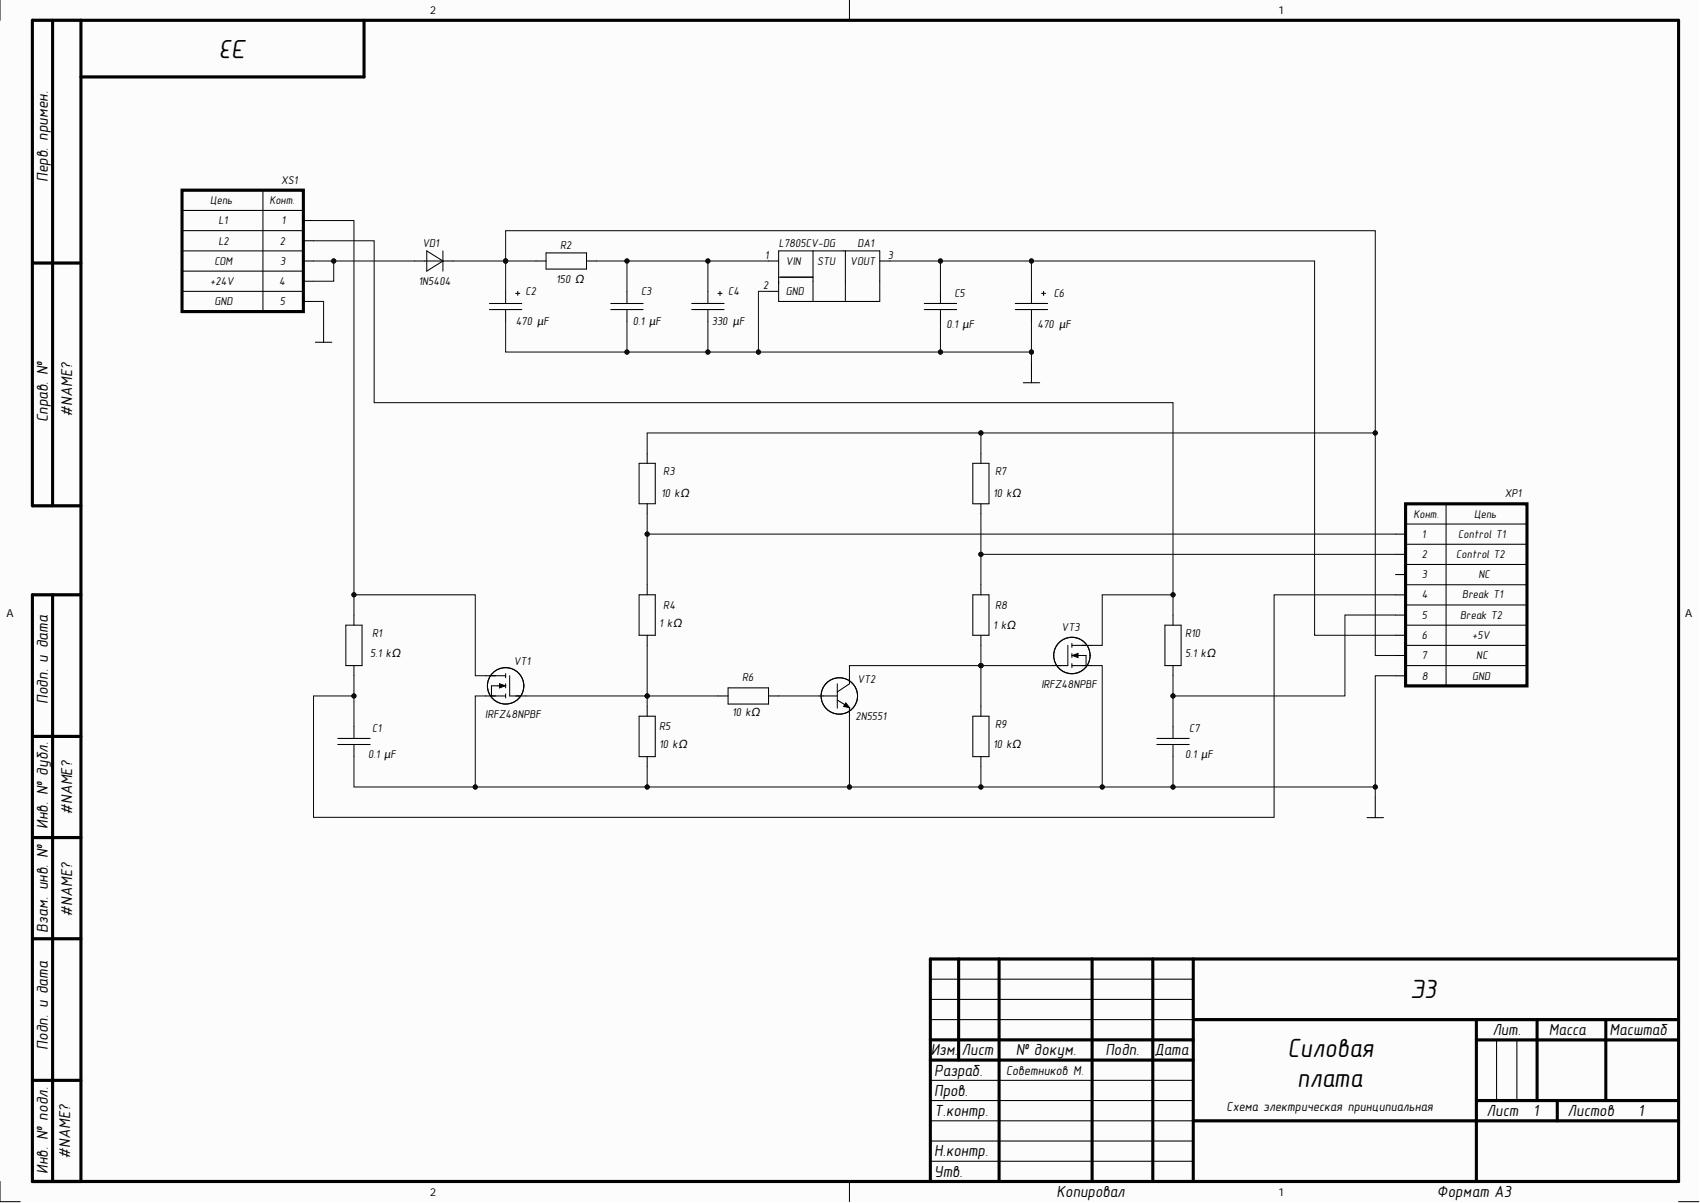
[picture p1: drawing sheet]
<svg xmlns="http://www.w3.org/2000/svg" width="420mm" height="297mm" viewBox="0 0 420 297" stroke-linecap="round" stroke-linejoin="round" font-family="sans-serif">
<g fill="#fcfcfc">
<path d="M0 0h419.5v296.7h-419.5z" fill-rule="evenodd"/>
<path d="M5 5h409.5v286.7h-409.5z" fill-rule="evenodd"/>
</g>
<path d="M0 0v5M209.8 0v5M0 291.7v5h5M209.8 291.7v5M414.5 296.7h5" fill="none" stroke="#000" stroke-width=".25"/>
<g fill="none" stroke="#000" stroke-width=".77">
<path d="M13 5v119.9M20 5v286.7M89.9 5v14h-69.9M45 47h29.9v29.9h-29.9zM8 64.9h12M20 124.9h-12v-119.9h406.5v286.7h-406.5v-144.8h12M347.1 124.4h30v45h-30zM13 146.9v144.8M8 181.8h12M8 206.8h12M8 231.8h12M229.7 236.8h184.8"/>
<path d="M229.7 236.8v54.9M236.7 236.8v25M246.7 236.8v54.9M269.7 236.8v54.9M284.7 236.8v54.9M294.7 236.8v54.9M229.7 256.8h65M294.7 251.8h119.8M364.6 256.8h49.9M364.6 251.8v39.9M379.6 251.8v19.9M396.5 251.8v19.9"/>
<path d="M8 266.8h12M229.7 261.8h65M294.7 276.8h119.8M364.6 271.7h49.9M384.6 271.7v5.1"/>
</g>
<g fill="none" stroke="#000" stroke-width=".26">
<path d="M45 57h29.9M45 52h29.9M64.9 47v29.9M74.9 54.5h2.5M74.9 59.5h2.5M45 62h29.9M45 66.9h29.9M45 71.9h29.9M74.9 64.4h2.5M74.9 69.4h2.5M74.9 74.4h2.5M79.9 79.4v5.1"/>
<path d="M102.4 64.4h9.5M105.4 62l4 2.4-4 2.5zM109.4 62v4.9M120.9 76.4h8M120.9 74.9h8M124.9 71.9v3M124.9 76.4v3M127.4 72.4h1M127.9 71.9v1M132.4 64.4h2.4M134.8 62.4h10v4h-10zM144.8 64.4h2.5"/>
<path d="M150.8 76.4h8M150.8 74.9h8M154.8 71.9v3M154.8 76.4v3M170.8 76.4h8M170.8 74.9h8M174.8 71.9v3M174.8 76.4v3M177.3 72.4h1M177.8 71.9v1M189.8 64.4h2.5M189.8 71.9h2.5"/>
<path d="M192.3 62h24.9v12.4h-24.9zM192.3 68.4h8.5M200.8 62v12.4M208.8 62v12.4M217.2 64.4h2.6M228.2 76.4h8M228.2 74.9h8M232.2 71.9v3M232.2 76.4v3M250.7 76.4h8M250.7 74.9h8M254.7 71.9v3"/>
<path d="M254.7 76.4v3M257.2 72.4h1M257.7 71.9v1M77.9 84.5h4M252.7 94.5h4M254.7 89.4v5.1M157.8 114.4h4v10h-4zM159.8 111.9v2.5M240.2 114.4h4v10h-4zM242.2 111.9v2.5M159.8 124.4v2.5M242.2 124.4v2.5"/>
<path d="M344.6 131.9h2.5M344.6 136.9h2.5M347.1 134.4h30M347.1 139.4h30M347.1 129.4h30M357.1 124.4v45M85.4 154.4h4v9.9h-4zM87.4 151.9v2.5M157.8 146.9h4v10h-4zM159.8 144.4v2.5M159.8 156.9v2.5M240.2 146.9h4v10h-4z"/>
<path d="M242.2 144.4v2.5M242.2 156.9v2.5M263.7 159.4v4.9h-4M264.7 159.4h5M264.7 158.9v1M287.7 154.4h4v9.9h-4zM289.7 151.9v2.5M344.6 141.9h2.5M344.6 146.9h2.5M344.6 151.9h2.5M344.6 156.9h2.5M347.1 144.4h30"/>
<path d="M347.1 149.4h30M347.1 154.4h30M347.1 159.4h30M87.4 164.3v2.5M87.4 179.3v3M119.9 166.8h5M119.9 171.8h5M123.3 168.8l1.4 .5-1.4 .5zM124.4 169.3h-3v2.5M124.9 166.3v1M124.9 168.8v1M124.9 171.3v1"/>
<path d="M125.9 166.8v5h4M157.8 176.8h4v10h-4zM159.8 174.3v2.5M177.3 171.8h2.5M179.8 169.8h10v4h-10zM189.8 171.8h2.5M202.3 171.8h4.5M206.8 168.9v5.9M206.8 172.8l2.7 1.7M208.9 173.6l.9 1.1-1.5-.3zM209.8 166.9v2l-3 1.9M209.8 174.8v2"/>
<path d="M240.2 176.8h4v10h-4zM242.2 174.3v2.5M264.7 164.3h5M264.7 161.4v.9M264.7 163.8v1.1M264.8 161.9l1.4-.6v1.1zM265.2 161.9h3v2.4M289.7 164.3v2.6M289.7 179.3v3M344.6 161.9h2.5M344.6 166.9h2.5M347.1 164.3h30"/>
<path d="M83.4 183.8h8M83.4 182.3h8M87.4 183.8v3M159.8 186.8v2.5M242.2 186.8v2.5M285.7 183.8h8M285.7 182.3h8M289.7 183.8v3M339.6 196.8v5.1M337.6 201.9h4M229.7 251.8h65M229.7 246.8h65"/>
<path d="M229.7 241.8h65M369.6 256.8v14.9M374.6 256.8v14.9M229.7 276.7h65M229.7 271.7h65M229.7 266.8h65M229.7 286.7h65M229.7 281.7h65"/>
<circle cx="124.9" cy="169.3" r="4.5"/>
<circle cx="207.3" cy="171.8" r="4.5"/>
<circle cx="264.7" cy="161.9" r="4.5"/>
</g>
<path d="M123.3 168.8l1.4 .5-1.4 .5zM208.9 173.6l.9 1.1-1.5-.3zM264.8 161.9l1.4-.6v1.1z" fill="#000"/>
<path d="M124.9 64.4v7.5" fill="none" stroke="#0e0e0e" stroke-width=".26"/>
<circle cx="124.9" cy="64.4" r=".51" fill="#0e0e0e"/>
<circle cx="124.9" cy="64.4" r=".51" fill="none" stroke="#0e0e0e" stroke-width=".25"/>
<path d="M147.3 64.4h7.5v7.5" fill="none" stroke="#0e0e0e" stroke-width=".26"/>
<circle cx="154.8" cy="64.4" r=".51" fill="#0e0e0e"/>
<circle cx="154.8" cy="64.4" r=".51" fill="none" stroke="#0e0e0e" stroke-width=".25"/>
<path d="M174.8 64.4v7.5" fill="none" stroke="#0e0e0e" stroke-width=".26"/>
<circle cx="174.8" cy="64.4" r=".51" fill="#0e0e0e"/>
<circle cx="174.8" cy="64.4" r=".51" fill="none" stroke="#0e0e0e" stroke-width=".25"/>
<path d="M219.8 64.4h12.4v7.5" fill="none" stroke="#0e0e0e" stroke-width=".26"/>
<circle cx="232.2" cy="64.4" r=".51" fill="#0e0e0e"/>
<circle cx="232.2" cy="64.4" r=".51" fill="none" stroke="#0e0e0e" stroke-width=".25"/>
<path d="M154.8 79.4v7.5" fill="none" stroke="#0e0e0e" stroke-width=".26"/>
<circle cx="154.8" cy="86.9" r=".51" fill="#0e0e0e"/>
<circle cx="154.8" cy="86.9" r=".51" fill="none" stroke="#0e0e0e" stroke-width=".25"/>
<path d="M174.8 79.4v7.5" fill="none" stroke="#0e0e0e" stroke-width=".26"/>
<circle cx="174.8" cy="86.9" r=".51" fill="#0e0e0e"/>
<circle cx="174.8" cy="86.9" r=".51" fill="none" stroke="#0e0e0e" stroke-width=".25"/>
<path d="M232.2 79.4v7.5" fill="none" stroke="#0e0e0e" stroke-width=".26"/>
<circle cx="232.2" cy="86.9" r=".51" fill="#0e0e0e"/>
<circle cx="232.2" cy="86.9" r=".51" fill="none" stroke="#0e0e0e" stroke-width=".25"/>
<path d="M111.9 64.4h20.5" fill="none" stroke="#0e0e0e" stroke-width=".26"/>
<circle cx="124.9" cy="64.4" r=".51" fill="#0e0e0e"/>
<circle cx="124.9" cy="64.4" r=".51" fill="none" stroke="#0e0e0e" stroke-width=".25"/>
<path d="M154.8 64.4h35" fill="none" stroke="#0e0e0e" stroke-width=".26"/>
<circle cx="154.8" cy="64.4" r=".51" fill="#0e0e0e"/>
<circle cx="154.8" cy="64.4" r=".51" fill="none" stroke="#0e0e0e" stroke-width=".25"/>
<circle cx="174.8" cy="64.4" r=".51" fill="#0e0e0e"/>
<circle cx="174.8" cy="64.4" r=".51" fill="none" stroke="#0e0e0e" stroke-width=".25"/>
<path d="M124.9 79.4v7.5h129.8v-7.5" fill="none" stroke="#0e0e0e" stroke-width=".26"/>
<circle cx="254.7" cy="86.9" r=".51" fill="#0e0e0e"/>
<circle cx="254.7" cy="86.9" r=".51" fill="none" stroke="#0e0e0e" stroke-width=".25"/>
<circle cx="232.2" cy="86.9" r=".51" fill="#0e0e0e"/>
<circle cx="232.2" cy="86.9" r=".51" fill="none" stroke="#0e0e0e" stroke-width=".25"/>
<circle cx="187.3" cy="86.9" r=".51" fill="#0e0e0e"/>
<circle cx="187.3" cy="86.9" r=".51" fill="none" stroke="#0e0e0e" stroke-width=".25"/>
<circle cx="174.8" cy="86.9" r=".51" fill="#0e0e0e"/>
<circle cx="174.8" cy="86.9" r=".51" fill="none" stroke="#0e0e0e" stroke-width=".25"/>
<circle cx="154.8" cy="86.9" r=".51" fill="#0e0e0e"/>
<circle cx="154.8" cy="86.9" r=".51" fill="none" stroke="#0e0e0e" stroke-width=".25"/>
<path d="M87.4 146.9h30v19.9h2.5" fill="none" stroke="#0e0e0e" stroke-width=".26"/>
<circle cx="87.4" cy="146.9" r=".51" fill="#0e0e0e"/>
<circle cx="87.4" cy="146.9" r=".51" fill="none" stroke="#0e0e0e" stroke-width=".25"/>
<path d="M119.9 171.8h-2.5v22.5h-30v-7.5" fill="none" stroke="#0e0e0e" stroke-width=".26"/>
<circle cx="117.4" cy="194.3" r=".51" fill="#0e0e0e"/>
<circle cx="117.4" cy="194.3" r=".51" fill="none" stroke="#0e0e0e" stroke-width=".25"/>
<path d="M129.9 171.8h29.9v2.5" fill="none" stroke="#0e0e0e" stroke-width=".26"/>
<circle cx="159.8" cy="171.8" r=".51" fill="#0e0e0e"/>
<circle cx="159.8" cy="171.8" r=".51" fill="none" stroke="#0e0e0e" stroke-width=".25"/>
<path d="M159.8 159.4v12.4" fill="none" stroke="#0e0e0e" stroke-width=".26"/>
<circle cx="159.8" cy="171.8" r=".51" fill="#0e0e0e"/>
<circle cx="159.8" cy="171.8" r=".51" fill="none" stroke="#0e0e0e" stroke-width=".25"/>
<path d="M159.8 171.8h17.5" fill="none" stroke="#0e0e0e" stroke-width=".26"/>
<circle cx="159.8" cy="171.8" r=".51" fill="#0e0e0e"/>
<circle cx="159.8" cy="171.8" r=".51" fill="none" stroke="#0e0e0e" stroke-width=".25"/>
<path d="M192.3 171.8h10M242.2 189.3v5h-32.4" fill="none" stroke="#0e0e0e" stroke-width=".26"/>
<circle cx="209.8" cy="194.3" r=".51" fill="#0e0e0e"/>
<circle cx="209.8" cy="194.3" r=".51" fill="none" stroke="#0e0e0e" stroke-width=".25"/>
<circle cx="242.2" cy="194.3" r=".51" fill="#0e0e0e"/>
<circle cx="242.2" cy="194.3" r=".51" fill="none" stroke="#0e0e0e" stroke-width=".25"/>
<path d="M242.2 164.3h-32.4v2.6" fill="none" stroke="#0e0e0e" stroke-width=".26"/>
<circle cx="242.2" cy="164.3" r=".51" fill="#0e0e0e"/>
<circle cx="242.2" cy="164.3" r=".51" fill="none" stroke="#0e0e0e" stroke-width=".25"/>
<path d="M242.2 159.4v4.9" fill="none" stroke="#0e0e0e" stroke-width=".26"/>
<circle cx="242.2" cy="164.3" r=".51" fill="#0e0e0e"/>
<circle cx="242.2" cy="164.3" r=".51" fill="none" stroke="#0e0e0e" stroke-width=".25"/>
<path d="M242.2 164.3v10" fill="none" stroke="#0e0e0e" stroke-width=".26"/>
<circle cx="242.2" cy="164.3" r=".51" fill="#0e0e0e"/>
<circle cx="242.2" cy="164.3" r=".51" fill="none" stroke="#0e0e0e" stroke-width=".25"/>
<path d="M242.2 164.3h17.5" fill="none" stroke="#0e0e0e" stroke-width=".26"/>
<circle cx="242.2" cy="164.3" r=".51" fill="#0e0e0e"/>
<circle cx="242.2" cy="164.3" r=".51" fill="none" stroke="#0e0e0e" stroke-width=".25"/>
<path d="M269.7 164.3h2.5v30h-30" fill="none" stroke="#0e0e0e" stroke-width=".26"/>
<circle cx="272.2" cy="194.3" r=".51" fill="#0e0e0e"/>
<circle cx="272.2" cy="194.3" r=".51" fill="none" stroke="#0e0e0e" stroke-width=".25"/>
<circle cx="242.2" cy="194.3" r=".51" fill="#0e0e0e"/>
<circle cx="242.2" cy="194.3" r=".51" fill="none" stroke="#0e0e0e" stroke-width=".25"/>
<path d="M289.7 151.9v-5h-17.5v12.5h-2.5" fill="none" stroke="#0e0e0e" stroke-width=".26"/>
<circle cx="289.7" cy="146.9" r=".51" fill="#0e0e0e"/>
<circle cx="289.7" cy="146.9" r=".51" fill="none" stroke="#0e0e0e" stroke-width=".25"/>
<path d="M289.7 186.8v7.5h-17.5" fill="none" stroke="#0e0e0e" stroke-width=".26"/>
<circle cx="272.2" cy="194.3" r=".51" fill="#0e0e0e"/>
<circle cx="272.2" cy="194.3" r=".51" fill="none" stroke="#0e0e0e" stroke-width=".25"/>
<circle cx="289.7" cy="194.3" r=".51" fill="#0e0e0e"/>
<circle cx="289.7" cy="194.3" r=".51" fill="none" stroke="#0e0e0e" stroke-width=".25"/>
<path d="M189.8 71.9h-2.5v15" fill="none" stroke="#0e0e0e" stroke-width=".26"/>
<circle cx="187.3" cy="86.9" r=".51" fill="#0e0e0e"/>
<circle cx="187.3" cy="86.9" r=".51" fill="none" stroke="#0e0e0e" stroke-width=".25"/>
<path d="M77.4 59.5h15v39.9h197.3v47.5" fill="none" stroke="#0e0e0e" stroke-width=".26"/>
<circle cx="289.7" cy="146.9" r=".51" fill="#0e0e0e"/>
<circle cx="289.7" cy="146.9" r=".51" fill="none" stroke="#0e0e0e" stroke-width=".25"/>
<path d="M159.8 111.9v-5h82.4v5" fill="none" stroke="#0e0e0e" stroke-width=".26"/>
<circle cx="242.2" cy="106.9" r=".51" fill="#0e0e0e"/>
<circle cx="242.2" cy="106.9" r=".51" fill="none" stroke="#0e0e0e" stroke-width=".25"/>
<path d="M344.6 151.9h-12.5v19.9h-42.4" fill="none" stroke="#0e0e0e" stroke-width=".26"/>
<circle cx="289.7" cy="171.8" r=".51" fill="#0e0e0e"/>
<circle cx="289.7" cy="171.8" r=".51" fill="none" stroke="#0e0e0e" stroke-width=".25"/>
<path d="M82.4 64.4v5h-5" fill="none" stroke="#0e0e0e" stroke-width=".26"/>
<circle cx="82.4" cy="64.4" r=".51" fill="#0e0e0e"/>
<circle cx="82.4" cy="64.4" r=".51" fill="none" stroke="#0e0e0e" stroke-width=".25"/>
<path d="M77.4 64.4h25" fill="none" stroke="#0e0e0e" stroke-width=".26"/>
<circle cx="82.4" cy="64.4" r=".51" fill="#0e0e0e"/>
<circle cx="82.4" cy="64.4" r=".51" fill="none" stroke="#0e0e0e" stroke-width=".25"/>
<path d="M77.4 74.4h2.5v5M254.7 86.9v2.5" fill="none" stroke="#0e0e0e" stroke-width=".26"/>
<circle cx="254.7" cy="86.9" r=".51" fill="#0e0e0e"/>
<circle cx="254.7" cy="86.9" r=".51" fill="none" stroke="#0e0e0e" stroke-width=".25"/>
<path d="M77.4 54.5h10v97.4" fill="none" stroke="#0e0e0e" stroke-width=".26"/>
<circle cx="87.4" cy="146.9" r=".51" fill="#0e0e0e"/>
<circle cx="87.4" cy="146.9" r=".51" fill="none" stroke="#0e0e0e" stroke-width=".25"/>
<path d="M87.4 166.8v5" fill="none" stroke="#0e0e0e" stroke-width=".26"/>
<circle cx="87.4" cy="171.8" r=".51" fill="#0e0e0e"/>
<circle cx="87.4" cy="171.8" r=".51" fill="none" stroke="#0e0e0e" stroke-width=".25"/>
<path d="M344.6 146.9h-30v54.9h-237.2v-30h10v7.5" fill="none" stroke="#0e0e0e" stroke-width=".26"/>
<circle cx="87.4" cy="171.8" r=".51" fill="#0e0e0e"/>
<circle cx="87.4" cy="171.8" r=".51" fill="none" stroke="#0e0e0e" stroke-width=".25"/>
<path d="M344.6 166.9h-5v29.9" fill="none" stroke="#0e0e0e" stroke-width=".26"/>
<circle cx="339.6" cy="194.3" r=".51" fill="#0e0e0e"/>
<circle cx="339.6" cy="194.3" r=".51" fill="none" stroke="#0e0e0e" stroke-width=".25"/>
<path d="M242.2 136.9h102.4" fill="none" stroke="#0e0e0e" stroke-width=".26"/>
<circle cx="242.2" cy="136.9" r=".51" fill="#0e0e0e"/>
<circle cx="242.2" cy="136.9" r=".51" fill="none" stroke="#0e0e0e" stroke-width=".25"/>
<path d="M117.4 194.3h42.4" fill="none" stroke="#0e0e0e" stroke-width=".26"/>
<circle cx="159.8" cy="194.3" r=".51" fill="#0e0e0e"/>
<circle cx="159.8" cy="194.3" r=".51" fill="none" stroke="#0e0e0e" stroke-width=".25"/>
<circle cx="117.4" cy="194.3" r=".51" fill="#0e0e0e"/>
<circle cx="117.4" cy="194.3" r=".51" fill="none" stroke="#0e0e0e" stroke-width=".25"/>
<path d="M209.8 176.8v17.5h-50v-5" fill="none" stroke="#0e0e0e" stroke-width=".26"/>
<circle cx="159.8" cy="194.3" r=".51" fill="#0e0e0e"/>
<circle cx="159.8" cy="194.3" r=".51" fill="none" stroke="#0e0e0e" stroke-width=".25"/>
<circle cx="209.8" cy="194.3" r=".51" fill="#0e0e0e"/>
<circle cx="209.8" cy="194.3" r=".51" fill="none" stroke="#0e0e0e" stroke-width=".25"/>
<path d="M242.2 106.9h97.4" fill="none" stroke="#0e0e0e" stroke-width=".26"/>
<circle cx="242.2" cy="106.9" r=".51" fill="#0e0e0e"/>
<circle cx="242.2" cy="106.9" r=".51" fill="none" stroke="#0e0e0e" stroke-width=".25"/>
<circle cx="339.6" cy="106.9" r=".51" fill="#0e0e0e"/>
<circle cx="339.6" cy="106.9" r=".51" fill="none" stroke="#0e0e0e" stroke-width=".25"/>
<path d="M159.8 131.9h184.8" fill="none" stroke="#0e0e0e" stroke-width=".26"/>
<circle cx="159.8" cy="131.9" r=".51" fill="#0e0e0e"/>
<circle cx="159.8" cy="131.9" r=".51" fill="none" stroke="#0e0e0e" stroke-width=".25"/>
<path d="M159.8 126.9v17.5" fill="none" stroke="#0e0e0e" stroke-width=".26"/>
<circle cx="159.8" cy="131.9" r=".51" fill="#0e0e0e"/>
<circle cx="159.8" cy="131.9" r=".51" fill="none" stroke="#0e0e0e" stroke-width=".25"/>
<path d="M242.2 126.9v17.5" fill="none" stroke="#0e0e0e" stroke-width=".26"/>
<circle cx="242.2" cy="136.9" r=".51" fill="#0e0e0e"/>
<circle cx="242.2" cy="136.9" r=".51" fill="none" stroke="#0e0e0e" stroke-width=".25"/>
<path d="M232.2 64.4h22.5v7.5" fill="none" stroke="#0e0e0e" stroke-width=".26"/>
<circle cx="232.2" cy="64.4" r=".51" fill="#0e0e0e"/>
<circle cx="232.2" cy="64.4" r=".51" fill="none" stroke="#0e0e0e" stroke-width=".25"/>
<circle cx="254.7" cy="64.4" r=".51" fill="#0e0e0e"/>
<circle cx="254.7" cy="64.4" r=".51" fill="none" stroke="#0e0e0e" stroke-width=".25"/>
<path d="M254.7 64.4h69.9v92.5h20" fill="none" stroke="#0e0e0e" stroke-width=".26"/>
<circle cx="254.7" cy="64.4" r=".51" fill="#0e0e0e"/>
<circle cx="254.7" cy="64.4" r=".51" fill="none" stroke="#0e0e0e" stroke-width=".25"/>
<path d="M124.9 64.4v-7.4h214.7v104.9h5" fill="none" stroke="#0e0e0e" stroke-width=".26"/>
<circle cx="339.6" cy="106.9" r=".51" fill="#0e0e0e"/>
<circle cx="339.6" cy="106.9" r=".51" fill="none" stroke="#0e0e0e" stroke-width=".25"/>
<circle cx="124.9" cy="64.4" r=".51" fill="#0e0e0e"/>
<circle cx="124.9" cy="64.4" r=".51" fill="none" stroke="#0e0e0e" stroke-width=".25"/>
<path d="M289.7 166.9v12.4" fill="none" stroke="#0e0e0e" stroke-width=".26"/>
<circle cx="289.7" cy="171.8" r=".51" fill="#0e0e0e"/>
<circle cx="289.7" cy="171.8" r=".51" fill="none" stroke="#0e0e0e" stroke-width=".25"/>
<path d="M289.7 194.3h49.9" fill="none" stroke="#0e0e0e" stroke-width=".26"/>
<circle cx="289.7" cy="194.3" r=".51" fill="#0e0e0e"/>
<circle cx="289.7" cy="194.3" r=".51" fill="none" stroke="#0e0e0e" stroke-width=".25"/>
<circle cx="339.6" cy="194.3" r=".51" fill="#0e0e0e"/>
<circle cx="339.6" cy="194.3" r=".51" fill="none" stroke="#0e0e0e" stroke-width=".25"/>
<g font-size="6.6">
<text x="61.2" y="9.8" transform="rotate(-180 61.2 9.8)">Э3</text>
<text x="348.2" y="246.5">Э3</text>
<text x="318" y="261">Силовая</text>
<text x="320.3" y="268.5">плата</text>
</g>
<g font-size="4">
<text x="368.5" y="255.6">Лит.</text>
<text x="382.5" y="255.6">Масса</text>
<text x="397.5" y="255.6">Масштаб</text>
<text x="229.8" y="260.6">Изм.</text>
<text x="237.5" y="260.6">Лист</text>
<text x="250.8" y="260.6">№ докум.</text>
<text x="273" y="260.6">Подп.</text>
<text x="285.1" y="260.6">Дата</text>
<text x="230.7" y="265.6">Разраб.</text>
<text x="230.7" y="270.6">Пров.</text>
<text x="230.7" y="275.6">Т.контр.</text>
<text x="367.1" y="275.6">Лист</text>
<text x="378.6" y="275.6">1</text>
<text x="387.1" y="275.6">Листов</text>
<text x="404.6" y="275.6">1</text>
<text x="230.7" y="285.6">Н.контр.</text>
<text x="230.7" y="290.5">Утв.</text>
<text x="260.9" y="295.5">Копировал</text>
<text x="354.8" y="295.5">Формат А3</text>
</g>
<g font-size="3.9">
<text x="11.8" y="45" transform="rotate(-90 11.8 45)">Перв. примен.</text>
<text x="11.8" y="104.3" transform="rotate(-90 11.8 104.3)">Справ. №</text>
<text x="17.8" y="102.9" transform="rotate(-90 17.8 102.9)">#NAME?</text>
<text x="11.8" y="173.8" transform="rotate(-90 11.8 173.8)">Подп. и дата</text>
<text x="17.8" y="201.3" transform="rotate(-90 17.8 201.3)">#NAME?</text>
<text x="11.8" y="204.8" transform="rotate(-90 11.8 204.8)">Инв. № дубл.</text>
<text x="17.8" y="226.3" transform="rotate(-90 17.8 226.3)">#NAME?</text>
<text x="11.8" y="230.3" transform="rotate(-90 11.8 230.3)">Взам. инв. №</text>
<text x="11.8" y="259.2" transform="rotate(-90 11.8 259.2)">Подп. и дата</text>
<text x="17.3" y="286.2" transform="rotate(-90 17.3 286.2)">#NAME?</text>
<text x="11.8" y="289.9" transform="rotate(-90 11.8 289.9)">Инв. № подл.</text>
</g>
<g font-size="3.3">
<text x="248.5" y="265.3">Советников М.</text>
<text x="302.9" y="274.4">Схема электрическая принципиальная</text>
</g>
<g font-size="2.8">
<text x="69.4" y="45.4">XS1</text>
<text x="51.9" y="50.4">Цепь</text>
<text x="66.6" y="50.4">Конт.</text>
<text x="54" y="55.4">L1</text>
<text x="69.5" y="55.4">1</text>
<text x="52.9" y="65.4">COM</text>
<text x="54" y="60.4">L2</text>
<text x="69.1" y="60.4">2</text>
<text x="69.2" y="65.4">3</text>
<text x="104.4" y="60.9">VD1</text>
<text x="138.3" y="61.4">R2</text>
<text x="188.8" y="63.9">1</text>
<text x="192.3" y="60.9">L7805CV-DG</text>
<text x="194.1" y="65.4">VIN</text>
<text x="201.8" y="65.4">STU</text>
<text x="210" y="65.4">VOUT</text>
<text x="211.8" y="60.9">DA1</text>
<text x="219.3" y="63.9">3</text>
<text x="51.9" y="70.4">+24V</text>
<text x="68.9" y="70.4">4</text>
<text x="103.3" y="70.4">1N5404</text>
<text x="137.3" y="69.9">150 Ω</text>
<text x="188.5" y="71.4">2</text>
<text x="52.9" y="75.4">GND</text>
<text x="69.1" y="75.4">5</text>
<text x="129.8" y="72.9">C2</text>
<text x="158.3" y="72.9">C3</text>
<text x="179.8" y="72.9">C4</text>
<text x="194.1" y="72.9">GND</text>
<text x="235.7" y="73.3">C5</text>
<text x="260.2" y="73.3">C6</text>
<text x="127.4" y="80.4">470 µF</text>
<text x="156.3" y="80.4">0.1 µF</text>
<text x="175.8" y="80.4">330 µF</text>
<text x="233.7" y="80.9">0.1 µF</text>
<text x="256.2" y="80.9">470 µF</text>
<text x="163.8" y="117.3">R3</text>
<text x="245.7" y="117.3">R7</text>
<text x="163.3" y="122.8">10 kΩ</text>
<text x="245.2" y="122.8">10 kΩ</text>
<text x="371.6" y="122.8">XP1</text>
<text x="349.1" y="127.8">Конт.</text>
<text x="364.1" y="127.8">Цепь</text>
<text x="351.1" y="132.8">1</text>
<text x="351.1" y="137.8">2</text>
<text x="359.6" y="137.8">Control Т2</text>
<text x="360.1" y="132.8">Control Т1</text>
<text x="351.1" y="142.8">3</text>
<text x="365.1" y="142.8">NC</text>
<text x="351.1" y="147.8">4</text>
<text x="361.1" y="147.8">Break Т1</text>
<text x="162.8" y="154.8">1 kΩ</text>
<text x="163.8" y="150.3">R4</text>
<text x="245.2" y="155.3">1 kΩ</text>
<text x="245.7" y="150.3">R8</text>
<text x="262.2" y="155.8">VT3</text>
<text x="351.1" y="152.8">5</text>
<text x="360.6" y="152.8">Break Т2</text>
<text x="91.9" y="157.3">R1</text>
<text x="292.7" y="157.3">R10</text>
<text x="351.1" y="157.7">6</text>
<text x="363.5" y="157.7">+5V</text>
<text x="91.4" y="162.3">5.1 kΩ</text>
<text x="126.8" y="164.3">VT1</text>
<text x="292.7" y="162.3">5.1 kΩ</text>
<text x="351.1" y="162.8">7</text>
<text x="351.1" y="167.8">8</text>
<text x="363.5" y="167.8">GND</text>
<text x="364.6" y="162.8">NC</text>
<text x="183.3" y="168.2">R6</text>
<text x="211.8" y="168.7">VT2</text>
<text x="257.2" y="169.8">IRFZ48NPBF</text>
<text x="119.8" y="177.3">IRFZ48NPBF</text>
<text x="180.8" y="176.8">10 kΩ</text>
<text x="211.2" y="177.8">2N5551</text>
<text x="245.7" y="179.7">R9</text>
<text x="91.9" y="180.8">C1</text>
<text x="162.8" y="180.2">R5</text>
<text x="162.8" y="184.7">10 kΩ</text>
<text x="245.2" y="184.7">10 kΩ</text>
<text x="293.7" y="180.8">C7</text>
<text x="90.9" y="187.3">0.1 µF</text>
<text x="292.7" y="187.3">0.1 µF</text>
</g>
<g font-size="2.7">
<text x="106.2" y="3.5">2</text>
<text x="315.7" y="3.5">1</text>
<text x="1.6" y="152.3">A</text>
<text x="416.1" y="152.3">A</text>
<text x="106.2" y="295.2">2</text>
<text x="315.7" y="295.2">1</text>
</g>
</svg>
